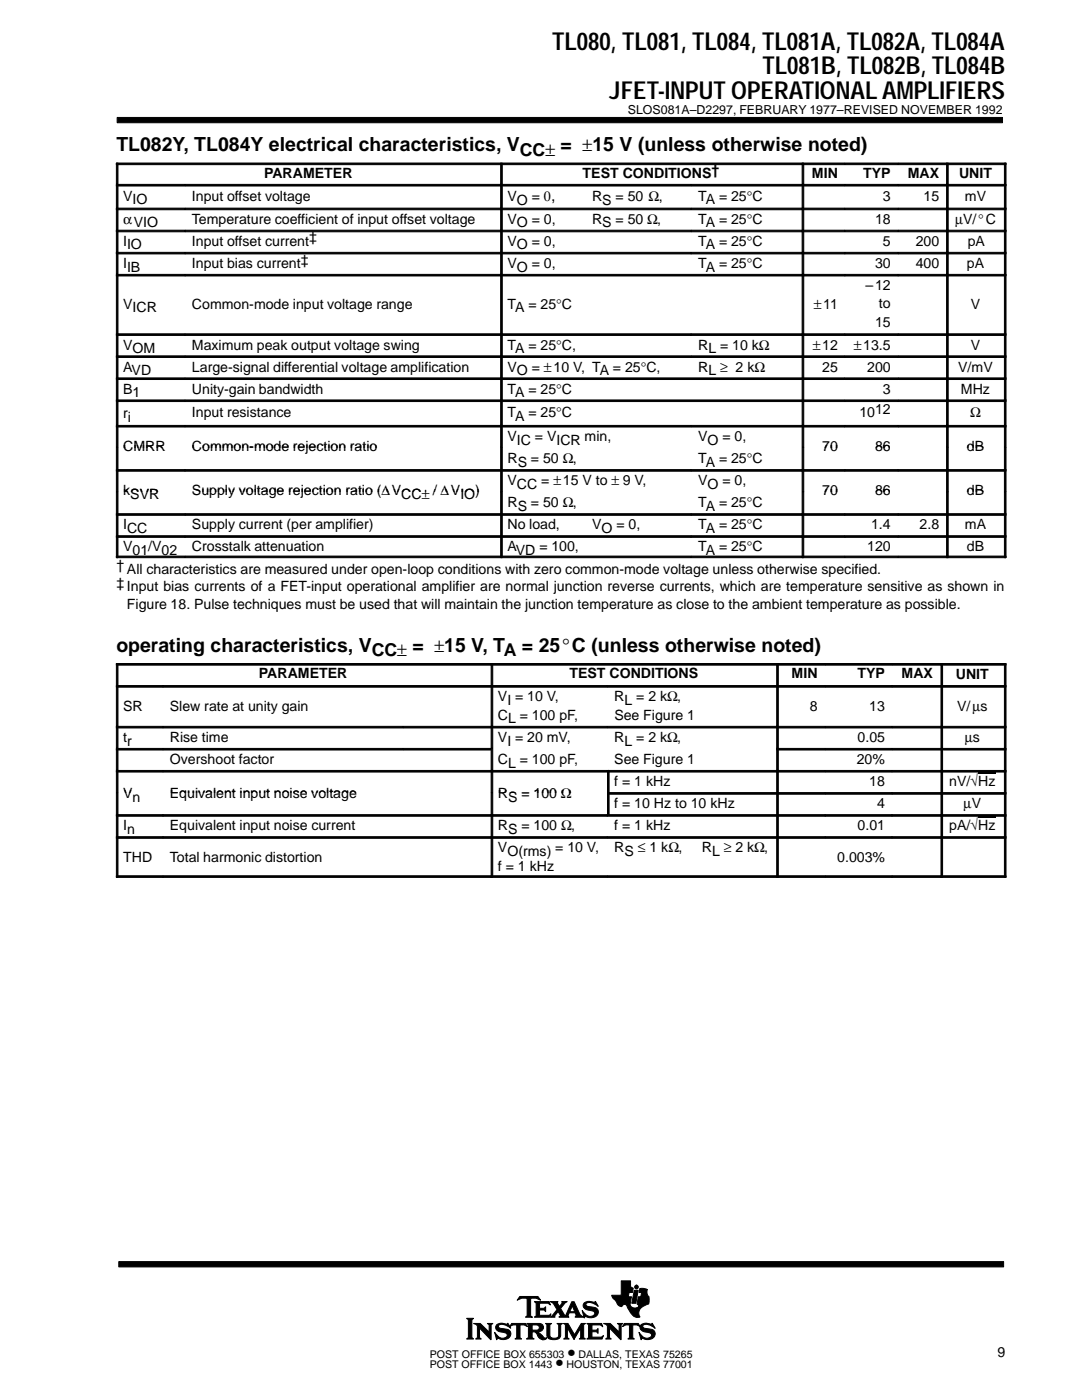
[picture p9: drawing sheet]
<svg xmlns="http://www.w3.org/2000/svg" width="216mm" height="279mm" viewBox="0 0 216 279" stroke-linecap="round" stroke-linejoin="round" font-family="sans-serif">
<g fill="#000" stroke="#000" stroke-width=".2">
<path d="M23.4 23.4h176.6v1.1h-176.6z" fill-rule="evenodd"/>
<path d="M23.7 251.8h176.6v1h-176.6z" fill-rule="evenodd"/>
<path d="M93.1 263.1h1.4l-.3 .4v3.3l.3 .4h-1.4l.4-.4v-3.3z" fill-rule="evenodd"/>
<path d="M94.5 264.1h1.3l1.8 1.6v-1.3l-.3-.3h1l-.3 .3v3l-2.2-2.3-.1 1.8 .3 .3h-1.1l.4-.3v-2.3l-.3-.3z" fill-rule="evenodd"/>
<path d="M99.1 264.4a2.77 2.77 0 0 1 2.1-.2l.2-.1 .5 1-1.4-.7-.5-.1-.4 .2a.37 .37 0 0 0-.1 .4 .37 .37 0 0 0 .3 .2l1.4 .2a1 1 0 0 1 .7 1.1 1 1 0 0 1-.9 .9h-.8l-.8-.2-.3 .3-.4-1.5a1.79 1.79 0 0 0 1.8 1.1 .55 .55 0 0 0 .6-.3 .55 .55 0 0 0-.2-.7 2.75 2.75 0 0 1-1.9-.7l-.1-.4z" fill-rule="evenodd"/>
<path d="M102.1 264.1h2.8l.3 .6-.7-.3h-.6l-.1 .1v2.4l.2 .3h-1.2l.3-.3v-2.4l-.7-.1-.7 .3z" fill-rule="evenodd"/>
<path d="M103.7 258.7h3.6l.6 .8a2.21 2.21 0 0 0-1.9-.4l-.1 3.4 .3 .4h-1.3l.3-.4v-3.2l-.3-.2a2.38 2.38 0 0 0-1.7 .4z" fill-rule="evenodd"/>
<path d="M105.1 264.1h2.7a.81 .81 0 0 1 .6 .9 .81 .81 0 0 1-.8 .7l-.3 .1 1.3 1.2h.5a.57 .57 0 0 1-.8 .4 1.29 1.29 0 0 1-1.1-.9 .68 .68 0 0 0-1-.6v1l.4 .3h-1.5l.3-.3v-2.3z" fill-rule="evenodd"/>
<path d="M106.6 259.8h3l.2 .6-.5-.3h-1.6v1h.8l.4-.3v.9l-.4-.3-.8 .1v.9l.1 .1h1.6l.5-.3-.2 .7h-3.1l.4-.3v-2.5z" fill-rule="evenodd"/>
<path d="M108.9 264.1h1.2l-.4 .3v2.1a1.01 1.01 0 0 0 1.5 .5l.3-.5v-2.1l-.4-.3h1.1l-.3 .3v2.2a1.6 1.6 0 0 1-2.4 .6l-.4-.6v-2.2z" fill-rule="evenodd"/>
<path d="M112.4 264.1h.9l1.4 2.2 1.3-2.2h.8l-.3 .3v2.5l.3 .3h-1.2l.3-.3v-1.7l-1.4 2.1-1.2-2.1-.1 1.7 .4 .3h-1.1l.3-.3v-2.5z" fill-rule="evenodd"/>
<path d="M109.8 259.8h1.5v.3l.3 .6 .5-.6v-.3h1.1l-.5 .3-.8 1 .9 1.5 1.3-2.8h.5l1 2.3 .9 .8h-1.7l.1-.5-.1-.4h-1.2l-.2 .6 .1 .3h-2l.3-.4-.4-.7-.7 .8v.3h-.9l1.3-1.6-.7-1.1z" fill-rule="evenodd"/>
<path d="M116.6 260l.6-.3 1.4 .2 .2-.2 .6 1-1-.6-1.1-.1a.38 .38 0 0 0-.4 .4 .38 .38 0 0 0 .4 .3 2.08 2.08 0 0 1 2 .8 1.02 1.02 0 0 1-.6 1.3l-.8 .2-1-.3-.3 .3-.4-1.5 .3 .5a1.39 1.39 0 0 0 1.9 .5l.3-.4-.4-.4a2.08 2.08 0 0 1-1.9-1v-.4z" fill-rule="evenodd"/>
<path d="M117.1 264.1h2.9l.3 .7-.5-.4-1.6 .1v.9l.7 .1 .4-.4v1l-.4-.3h-.7l-.1 .9 .1 .2h1.7l.5-.4-.3 .7h-3l.3-.3v-2.5z" fill-rule="evenodd"/>
<path d="M120.4 264.1h1.4l1.7 1.6v-1.3l-.3-.3h1.1l-.4 .3v3l-2.2-2.3-.1 1.8 .4 .3h-1.1l.3-.3v-2.3z" fill-rule="evenodd"/>
<path d="M124.6 264.1h2.8l.3 .6-.7-.3h-.6l-.1 .1v2.4l.2 .3h-1.2l.3-.3v-2.4l-.7-.1-.7 .3z" fill-rule="evenodd"/>
<path d="M128 264.4l.5-.3 1.4 .2 .2-.2 .6 1-1-.6-1.1-.2a.38 .38 0 0 0-.4 .4 .38 .38 0 0 0 .5 .4 2.08 2.08 0 0 1 2 .7 1.09 1.09 0 0 1-.9 1.5h-.8l-.8-.2-.3 .3-.4-1.5 .4 .4a1.36 1.36 0 0 0 1.9 .6l.2-.4-.3-.5a2.74 2.74 0 0 1-1.9-.7l-.1-.4z" fill-rule="evenodd"/>
</g>
<path d="M106.3 264.4h.7" fill="none" stroke="#000" stroke-width=".2"/>
<path d="M106.2 264.5l.9-.1a.52 .52 0 0 1 .5 .5 .52 .52 0 0 1-.5 .6l-.9-.1z" fill-rule="evenodd" fill="#fff"/>
<path d="M106.2 264.5l.9-.1a.52 .52 0 0 1 .5 .5 .52 .52 0 0 1-.5 .6l-.9-.1z" fill="none" stroke="#000" stroke-width=".2"/>
<path d="M114.2 260.7l.1 .1 .3 1-.9-.1z" fill-rule="evenodd" fill="#fff"/>
<path d="M114.2 260.7l.1 .1 .3 1-.9-.1z" fill="none" stroke="#000" stroke-width=".2"/>
<g fill="#000" stroke="#000" stroke-width=".2">
<path d="M23.2 32.5h.3v4.3h-.3z" fill-rule="evenodd"/>
<path d="M23.2 32.5h76.7v.4h-76.7z" fill-rule="evenodd"/>
<path d="M23.2 36.8h.3v4.7h-.3z" fill-rule="evenodd"/>
<path d="M23.2 36.8h13.7v.3h-13.7z" fill-rule="evenodd"/>
<path d="M36.9 36.8h63v.3h-63z" fill-rule="evenodd"/>
<path d="M99.9 32.5h.3v4.3h-.3z" fill-rule="evenodd"/>
<path d="M99.9 32.5h60.1v.4h-60.1z" fill-rule="evenodd"/>
<path d="M99.9 36.8h.3v4.7h-.3z" fill-rule="evenodd"/>
<path d="M99.9 36.8h38v.3h-38z" fill-rule="evenodd"/>
<path d="M137.9 36.8h22.1v.3h-22.1z" fill-rule="evenodd"/>
<path d="M160.1 32.5h.3v4.3h-.3z" fill-rule="evenodd"/>
<path d="M160.1 32.5h8.4v.4h-8.4z" fill-rule="evenodd"/>
<path d="M160.1 36.8h.3v4.7h-.3z" fill-rule="evenodd"/>
<path d="M160.1 36.8h8.4v.3h-8.4z" fill-rule="evenodd"/>
<path d="M168.6 32.5h10.6v.4h-10.6z" fill-rule="evenodd"/>
<path d="M168.6 36.8h10.6v.3h-10.6z" fill-rule="evenodd"/>
<path d="M179.3 32.5h9.6v.4h-9.6z" fill-rule="evenodd"/>
<path d="M179.3 36.8h9.6v.3h-9.6z" fill-rule="evenodd"/>
<path d="M188.9 32.5h.3v4.3h-.3z" fill-rule="evenodd"/>
<path d="M188.9 32.5h11.8v.4h-11.8z" fill-rule="evenodd"/>
<path d="M188.9 36.8h.3v4.7h-.3z" fill-rule="evenodd"/>
<path d="M188.9 36.8h11.8v.3h-11.8z" fill-rule="evenodd"/>
<path d="M200.4 32.5h.3v4.3h-.3z" fill-rule="evenodd"/>
<path d="M200.4 36.8h.3v4.7h-.3z" fill-rule="evenodd"/>
<path d="M23.2 41.5h.3v4.4h-.3z" fill-rule="evenodd"/>
<path d="M23.2 41.5h13.7v.4h-13.7z" fill-rule="evenodd"/>
<path d="M23.2 45.9h.3v4.4h-.3z" fill-rule="evenodd"/>
<path d="M23.2 45.9h13.7v.4h-13.7z" fill-rule="evenodd"/>
<path d="M23.2 50.4h.3v4.3h-.3z" fill-rule="evenodd"/>
<path d="M23.2 50.4h13.7v.3h-13.7z" fill-rule="evenodd"/>
<path d="M23.2 54.8h.3v11.8h-.3z" fill-rule="evenodd"/>
<path d="M23.2 54.8h13.7v.3h-13.7z" fill-rule="evenodd"/>
<path d="M36.9 41.5h63v.4h-63z" fill-rule="evenodd"/>
<path d="M36.9 45.9h63v.4h-63z" fill-rule="evenodd"/>
<path d="M36.9 50.4h63v.3h-63z" fill-rule="evenodd"/>
<path d="M36.9 54.8h63v.3h-63z" fill-rule="evenodd"/>
<path d="M99.9 41.5h.3v4.4h-.3z" fill-rule="evenodd"/>
<path d="M99.9 41.5h38v.4h-38z" fill-rule="evenodd"/>
<path d="M99.9 45.9h.3v4.4h-.3z" fill-rule="evenodd"/>
<path d="M99.9 45.9h38v.4h-38z" fill-rule="evenodd"/>
<path d="M99.9 50.4h.3v4.3h-.3z" fill-rule="evenodd"/>
<path d="M99.9 50.4h38v.3h-38z" fill-rule="evenodd"/>
<path d="M99.9 54.8h.3v11.8h-.3z" fill-rule="evenodd"/>
<path d="M99.9 54.8h60.1v.3h-60.1z" fill-rule="evenodd"/>
<path d="M137.9 41.5h22.1v.4h-22.1z" fill-rule="evenodd"/>
<path d="M137.9 45.9h22.1v.4h-22.1z" fill-rule="evenodd"/>
<path d="M137.9 50.4h22.1v.3h-22.1z" fill-rule="evenodd"/>
<path d="M160.1 41.5h.3v4.4h-.3z" fill-rule="evenodd"/>
<path d="M160.1 41.5h8.4v.4h-8.4z" fill-rule="evenodd"/>
<path d="M160.1 45.9h.3v4.4h-.3z" fill-rule="evenodd"/>
<path d="M160.1 45.9h8.4v.4h-8.4z" fill-rule="evenodd"/>
<path d="M160.1 50.4h.3v4.3h-.3z" fill-rule="evenodd"/>
<path d="M160.1 50.4h8.4v.3h-8.4z" fill-rule="evenodd"/>
<path d="M160.1 54.8h.3v11.8h-.3z" fill-rule="evenodd"/>
<path d="M160.1 54.8h8.4v.3h-8.4z" fill-rule="evenodd"/>
<path d="M168.6 41.5h10.6v.4h-10.6z" fill-rule="evenodd"/>
<path d="M168.6 45.9h10.6v.4h-10.6z" fill-rule="evenodd"/>
<path d="M168.6 50.4h10.6v.3h-10.6z" fill-rule="evenodd"/>
<path d="M168.6 54.8h10.6v.3h-10.6z" fill-rule="evenodd"/>
<path d="M179.3 41.5h9.6v.4h-9.6z" fill-rule="evenodd"/>
<path d="M179.3 45.9h9.6v.4h-9.6z" fill-rule="evenodd"/>
<path d="M179.3 50.4h9.6v.3h-9.6z" fill-rule="evenodd"/>
<path d="M179.3 54.8h9.6v.3h-9.6z" fill-rule="evenodd"/>
<path d="M188.9 41.5h.3v4.4h-.3z" fill-rule="evenodd"/>
<path d="M188.9 41.5h11.8v.4h-11.8z" fill-rule="evenodd"/>
<path d="M188.9 45.9h.3v4.4h-.3z" fill-rule="evenodd"/>
<path d="M188.9 45.9h11.8v.4h-11.8z" fill-rule="evenodd"/>
<path d="M188.9 50.4h.3v4.3h-.3z" fill-rule="evenodd"/>
<path d="M188.9 50.4h11.8v.3h-11.8z" fill-rule="evenodd"/>
<path d="M188.9 54.8h.3v11.8h-.3z" fill-rule="evenodd"/>
<path d="M188.9 54.8h11.8v.3h-11.8z" fill-rule="evenodd"/>
<path d="M200.4 41.5h.3v4.4h-.3z" fill-rule="evenodd"/>
<path d="M200.4 45.9h.3v4.4h-.3z" fill-rule="evenodd"/>
<path d="M200.4 50.4h.3v4.3h-.3z" fill-rule="evenodd"/>
<path d="M200.4 54.8h.3v11.8h-.3z" fill-rule="evenodd"/>
<path d="M23.2 66.6h.3v4.4h-.3z" fill-rule="evenodd"/>
<path d="M23.2 66.6h13.7v.3h-13.7z" fill-rule="evenodd"/>
<path d="M23.2 71h.3v4.4h-.3z" fill-rule="evenodd"/>
<path d="M23.2 71h13.7v.3h-13.7z" fill-rule="evenodd"/>
<path d="M23.2 75.4h.3v4.4h-.3z" fill-rule="evenodd"/>
<path d="M23.2 75.4h13.7v.3h-13.7z" fill-rule="evenodd"/>
<path d="M23.2 79.8h.3v5.1h-.3z" fill-rule="evenodd"/>
<path d="M23.2 79.8h13.7v.3h-13.7z" fill-rule="evenodd"/>
<path d="M36.9 66.6h63v.3h-63z" fill-rule="evenodd"/>
<path d="M36.9 71h63v.3h-63z" fill-rule="evenodd"/>
<path d="M36.9 75.4h63v.3h-63z" fill-rule="evenodd"/>
<path d="M36.9 79.8h63v.3h-63z" fill-rule="evenodd"/>
<path d="M99.9 66.6h.3v4.4h-.3z" fill-rule="evenodd"/>
<path d="M99.9 66.6h38v.3h-38z" fill-rule="evenodd"/>
<path d="M99.9 71h.3v4.4h-.3z" fill-rule="evenodd"/>
<path d="M99.9 71h38v.3h-38z" fill-rule="evenodd"/>
<path d="M99.9 75.4h.3v4.4h-.3z" fill-rule="evenodd"/>
<path d="M99.9 75.4h60.1v.3h-60.1z" fill-rule="evenodd"/>
<path d="M99.9 79.8h.3v5.1h-.3z" fill-rule="evenodd"/>
<path d="M99.9 79.8h60.1v.3h-60.1z" fill-rule="evenodd"/>
<path d="M137.9 66.6h22.1v.3h-22.1z" fill-rule="evenodd"/>
<path d="M137.9 71h22.1v.3h-22.1z" fill-rule="evenodd"/>
<path d="M160.1 66.6h.3v4.4h-.3z" fill-rule="evenodd"/>
<path d="M160.1 66.6h8.4v.3h-8.4z" fill-rule="evenodd"/>
<path d="M160.1 71h.3v4.4h-.3z" fill-rule="evenodd"/>
<path d="M160.1 71h8.4v.3h-8.4z" fill-rule="evenodd"/>
<path d="M160.1 75.4h.3v4.4h-.3z" fill-rule="evenodd"/>
<path d="M160.1 75.4h8.4v.3h-8.4z" fill-rule="evenodd"/>
<path d="M160.1 79.8h.3v5.1h-.3z" fill-rule="evenodd"/>
<path d="M160.1 79.8h8.4v.3h-8.4z" fill-rule="evenodd"/>
<path d="M168.6 66.6h10.6v.3h-10.6z" fill-rule="evenodd"/>
<path d="M168.6 71h10.6v.3h-10.6z" fill-rule="evenodd"/>
<path d="M168.6 75.4h10.6v.3h-10.6z" fill-rule="evenodd"/>
<path d="M168.6 79.8h10.6v.3h-10.6z" fill-rule="evenodd"/>
<path d="M179.3 66.6h9.6v.3h-9.6z" fill-rule="evenodd"/>
<path d="M179.3 71h9.6v.3h-9.6z" fill-rule="evenodd"/>
<path d="M179.3 75.4h9.6v.3h-9.6z" fill-rule="evenodd"/>
<path d="M179.3 79.8h9.6v.3h-9.6z" fill-rule="evenodd"/>
<path d="M188.9 66.6h.3v4.4h-.3z" fill-rule="evenodd"/>
<path d="M188.9 66.6h11.8v.3h-11.8z" fill-rule="evenodd"/>
<path d="M188.9 71h.3v4.4h-.3z" fill-rule="evenodd"/>
<path d="M188.9 71h11.8v.3h-11.8z" fill-rule="evenodd"/>
<path d="M188.9 75.4h.3v4.4h-.3z" fill-rule="evenodd"/>
<path d="M188.9 75.4h11.8v.3h-11.8z" fill-rule="evenodd"/>
<path d="M188.9 79.8h.3v5.1h-.3z" fill-rule="evenodd"/>
<path d="M188.9 79.8h11.8v.3h-11.8z" fill-rule="evenodd"/>
<path d="M200.4 66.6h.3v4.4h-.3z" fill-rule="evenodd"/>
<path d="M200.4 71h.3v4.4h-.3z" fill-rule="evenodd"/>
<path d="M200.4 75.4h.3v4.4h-.3z" fill-rule="evenodd"/>
<path d="M200.4 79.8h.3v5.1h-.3z" fill-rule="evenodd"/>
<path d="M23.2 84.9h.3v4.4h-.3z" fill-rule="evenodd"/>
<path d="M23.2 84.9h13.7v.3h-13.7z" fill-rule="evenodd"/>
<path d="M23.2 89.3h.3v4.4h-.3z" fill-rule="evenodd"/>
<path d="M23.2 93.7h.3v4.4h-.3z" fill-rule="evenodd"/>
<path d="M23.2 93.7h13.7v.3h-13.7z" fill-rule="evenodd"/>
<path d="M23.2 98.1h.3v4.4h-.3z" fill-rule="evenodd"/>
<path d="M36.9 84.9h63v.3h-63z" fill-rule="evenodd"/>
<path d="M36.9 93.7h63v.3h-63z" fill-rule="evenodd"/>
<path d="M99.9 84.9h.3v4.4h-.3z" fill-rule="evenodd"/>
<path d="M99.9 84.9h38v.3h-38z" fill-rule="evenodd"/>
<path d="M99.9 89.3h.3v4.4h-.3z" fill-rule="evenodd"/>
<path d="M99.9 93.7h.3v4.4h-.3z" fill-rule="evenodd"/>
<path d="M99.9 93.7h38v.3h-38z" fill-rule="evenodd"/>
<path d="M99.9 98.1h.3v4.4h-.3z" fill-rule="evenodd"/>
<path d="M137.9 84.9h22.1v.3h-22.1z" fill-rule="evenodd"/>
<path d="M137.9 93.7h22.1v.3h-22.1z" fill-rule="evenodd"/>
<path d="M160.1 84.9h.3v4.4h-.3z" fill-rule="evenodd"/>
<path d="M160.1 84.9h8.4v.3h-8.4z" fill-rule="evenodd"/>
<path d="M160.1 89.3h.3v4.4h-.3z" fill-rule="evenodd"/>
<path d="M160.1 93.7h.3v4.4h-.3z" fill-rule="evenodd"/>
<path d="M160.1 93.7h8.4v.3h-8.4z" fill-rule="evenodd"/>
<path d="M160.1 98.1h.3v4.4h-.3z" fill-rule="evenodd"/>
<path d="M168.6 84.9h10.6v.3h-10.6z" fill-rule="evenodd"/>
<path d="M168.6 93.7h10.6v.3h-10.6z" fill-rule="evenodd"/>
<path d="M179.3 84.9h9.6v.3h-9.6z" fill-rule="evenodd"/>
<path d="M179.3 93.7h9.6v.3h-9.6z" fill-rule="evenodd"/>
<path d="M188.9 84.9h.3v4.4h-.3z" fill-rule="evenodd"/>
<path d="M188.9 84.9h11.8v.3h-11.8z" fill-rule="evenodd"/>
<path d="M188.9 89.3h.3v4.4h-.3z" fill-rule="evenodd"/>
<path d="M188.9 93.7h.3v4.4h-.3z" fill-rule="evenodd"/>
<path d="M188.9 93.7h11.8v.3h-11.8z" fill-rule="evenodd"/>
<path d="M188.9 98.1h.3v4.4h-.3z" fill-rule="evenodd"/>
<path d="M200.4 84.9h.3v4.4h-.3z" fill-rule="evenodd"/>
<path d="M200.4 89.3h.3v4.4h-.3z" fill-rule="evenodd"/>
<path d="M200.4 93.7h.3v4.4h-.3z" fill-rule="evenodd"/>
<path d="M200.4 98.1h.3v4.4h-.3z" fill-rule="evenodd"/>
<path d="M23.2 102.5h.3v4.4h-.3z" fill-rule="evenodd"/>
<path d="M23.2 102.5h13.7v.3h-13.7z" fill-rule="evenodd"/>
<path d="M23.2 106.9h.3v4.4h-.3z" fill-rule="evenodd"/>
<path d="M23.2 106.9h13.7v.3h-13.7z" fill-rule="evenodd"/>
<path d="M23.2 111h13.7v.3h-13.7z" fill-rule="evenodd"/>
<path d="M36.9 102.5h63v.3h-63z" fill-rule="evenodd"/>
<path d="M36.9 106.9h63v.3h-63z" fill-rule="evenodd"/>
<path d="M36.9 111h63v.3h-63z" fill-rule="evenodd"/>
<path d="M99.9 102.5h.3v4.4h-.3z" fill-rule="evenodd"/>
<path d="M99.9 102.5h38v.3h-38z" fill-rule="evenodd"/>
<path d="M99.9 106.9h.3v4.4h-.3z" fill-rule="evenodd"/>
<path d="M99.9 106.9h38v.3h-38z" fill-rule="evenodd"/>
<path d="M99.9 111h38v.3h-38z" fill-rule="evenodd"/>
<path d="M137.9 102.5h22.1v.3h-22.1z" fill-rule="evenodd"/>
<path d="M137.9 106.9h22.1v.3h-22.1z" fill-rule="evenodd"/>
<path d="M137.9 111h22.1v.3h-22.1z" fill-rule="evenodd"/>
<path d="M160.1 102.5h.3v4.4h-.3z" fill-rule="evenodd"/>
<path d="M160.1 102.5h8.4v.3h-8.4z" fill-rule="evenodd"/>
<path d="M160.1 106.9h.3v4.4h-.3z" fill-rule="evenodd"/>
<path d="M160.1 106.9h8.4v.3h-8.4z" fill-rule="evenodd"/>
<path d="M160.1 111h8.4v.3h-8.4z" fill-rule="evenodd"/>
<path d="M168.6 102.5h10.6v.3h-10.6z" fill-rule="evenodd"/>
<path d="M168.6 106.9h10.6v.3h-10.6z" fill-rule="evenodd"/>
<path d="M168.6 111h10.6v.3h-10.6z" fill-rule="evenodd"/>
<path d="M179.3 102.5h9.6v.3h-9.6z" fill-rule="evenodd"/>
<path d="M179.3 106.9h9.6v.3h-9.6z" fill-rule="evenodd"/>
<path d="M179.3 111h9.6v.3h-9.6z" fill-rule="evenodd"/>
<path d="M188.9 102.5h.3v4.4h-.3z" fill-rule="evenodd"/>
<path d="M188.9 102.5h11.8v.3h-11.8z" fill-rule="evenodd"/>
<path d="M188.9 106.9h.3v4.4h-.3z" fill-rule="evenodd"/>
<path d="M188.9 106.9h11.8v.3h-11.8z" fill-rule="evenodd"/>
<path d="M188.9 111h11.8v.3h-11.8z" fill-rule="evenodd"/>
<path d="M200.4 102.5h.3v4.4h-.3z" fill-rule="evenodd"/>
<path d="M200.4 106.9h.3v4.4h-.3z" fill-rule="evenodd"/>
<path d="M23.2 132.4h.3v4.4h-.3z" fill-rule="evenodd"/>
<path d="M23.2 132.4h74.8v.3h-74.8z" fill-rule="evenodd"/>
<path d="M23.2 136.8h.3v8.1h-.3z" fill-rule="evenodd"/>
<path d="M23.2 136.8h9.3v.3h-9.3z" fill-rule="evenodd"/>
<path d="M32.5 136.8h65.5v.3h-65.5z" fill-rule="evenodd"/>
<path d="M98 132.4h.3v4.4h-.3z" fill-rule="evenodd"/>
<path d="M98 132.4h57v.3h-57z" fill-rule="evenodd"/>
<path d="M98 136.8h.3v8.1h-.3z" fill-rule="evenodd"/>
<path d="M98 136.8h23.2v.3h-23.2z" fill-rule="evenodd"/>
<path d="M121.2 136.8h33.8v.3h-33.8z" fill-rule="evenodd"/>
<path d="M155 132.4h.3v4.4h-.3z" fill-rule="evenodd"/>
<path d="M155 132.4h9.7v.3h-9.7z" fill-rule="evenodd"/>
<path d="M155 136.8h.3v8.1h-.3z" fill-rule="evenodd"/>
<path d="M155 136.8h9.7v.3h-9.7z" fill-rule="evenodd"/>
<path d="M164.7 132.4h13.3v.3h-13.3z" fill-rule="evenodd"/>
<path d="M164.7 136.8h13.3v.3h-13.3z" fill-rule="evenodd"/>
<path d="M178 132.4h9.7v.3h-9.7z" fill-rule="evenodd"/>
<path d="M178 136.8h9.7v.3h-9.7z" fill-rule="evenodd"/>
<path d="M187.8 132.4h.3v4.4h-.3z" fill-rule="evenodd"/>
<path d="M187.8 132.4h12.9v.3h-12.9z" fill-rule="evenodd"/>
<path d="M187.8 136.8h.3v8.1h-.3z" fill-rule="evenodd"/>
<path d="M187.8 136.8h12.9v.3h-12.9z" fill-rule="evenodd"/>
<path d="M200.4 132.4h.3v4.4h-.3z" fill-rule="evenodd"/>
<path d="M200.4 136.8h.3v8.1h-.3z" fill-rule="evenodd"/>
<path d="M23.2 145h.3v4.3h-.3z" fill-rule="evenodd"/>
<path d="M23.2 145h9.3v.3h-9.3z" fill-rule="evenodd"/>
<path d="M23.2 149.4h.3v4.3h-.3z" fill-rule="evenodd"/>
<path d="M23.2 149.4h9.3v.3h-9.3z" fill-rule="evenodd"/>
<path d="M23.2 153.8h.3v4.4h-.3z" fill-rule="evenodd"/>
<path d="M23.2 153.8h9.3v.3h-9.3z" fill-rule="evenodd"/>
<path d="M23.2 158.2h.3v4.4h-.3z" fill-rule="evenodd"/>
<path d="M32.5 145h47.9v.3h-47.9z" fill-rule="evenodd"/>
<path d="M32.5 149.4h47.9v.3h-47.9z" fill-rule="evenodd"/>
<path d="M32.5 153.8h65.5v.3h-65.5z" fill-rule="evenodd"/>
<path d="M80.5 145h17.5v.3h-17.5z" fill-rule="evenodd"/>
<path d="M80.5 149.4h17.5v.3h-17.5z" fill-rule="evenodd"/>
<path d="M98 145h.3v4.3h-.3z" fill-rule="evenodd"/>
<path d="M98 145h23.2v.3h-23.2z" fill-rule="evenodd"/>
<path d="M98 149.4h.3v4.3h-.3z" fill-rule="evenodd"/>
<path d="M98 153.8h.3v4.4h-.3z" fill-rule="evenodd"/>
<path d="M98 153.8h23.2v.3h-23.2z" fill-rule="evenodd"/>
<path d="M98 158.2h.3v4.4h-.3z" fill-rule="evenodd"/>
<path d="M121.2 145h33.8v.3h-33.8z" fill-rule="evenodd"/>
<path d="M121.2 153.8h.3v4.4h-.3z" fill-rule="evenodd"/>
<path d="M121.2 153.8h33.8v.3h-33.8z" fill-rule="evenodd"/>
<path d="M121.2 158.2h.3v4.4h-.3z" fill-rule="evenodd"/>
<path d="M121.2 158.2h33.8v.3h-33.8z" fill-rule="evenodd"/>
<path d="M155 145h.3v4.3h-.3z" fill-rule="evenodd"/>
<path d="M155 145h9.7v.3h-9.7z" fill-rule="evenodd"/>
<path d="M155 149.4h.3v4.3h-.3z" fill-rule="evenodd"/>
<path d="M155 149.4h9.7v.3h-9.7z" fill-rule="evenodd"/>
<path d="M155 153.8h.3v4.4h-.3z" fill-rule="evenodd"/>
<path d="M155 153.8h9.7v.3h-9.7z" fill-rule="evenodd"/>
<path d="M155 158.2h.3v4.4h-.3z" fill-rule="evenodd"/>
<path d="M155 158.2h9.7v.3h-9.7z" fill-rule="evenodd"/>
<path d="M164.7 145h13.3v.3h-13.3z" fill-rule="evenodd"/>
<path d="M164.7 149.4h13.3v.3h-13.3z" fill-rule="evenodd"/>
<path d="M164.7 153.8h13.3v.3h-13.3z" fill-rule="evenodd"/>
<path d="M164.7 158.2h13.3v.3h-13.3z" fill-rule="evenodd"/>
<path d="M178 145h9.7v.3h-9.7z" fill-rule="evenodd"/>
<path d="M178 149.4h9.7v.3h-9.7z" fill-rule="evenodd"/>
<path d="M178 153.8h9.7v.3h-9.7z" fill-rule="evenodd"/>
<path d="M178 158.2h9.7v.3h-9.7z" fill-rule="evenodd"/>
<path d="M187.8 145h.3v4.3h-.3z" fill-rule="evenodd"/>
<path d="M187.8 145h12.9v.3h-12.9z" fill-rule="evenodd"/>
<path d="M187.8 149.4h.3v4.3h-.3z" fill-rule="evenodd"/>
<path d="M187.8 149.4h12.9v.3h-12.9z" fill-rule="evenodd"/>
<path d="M187.8 153.8h.3v4.4h-.3z" fill-rule="evenodd"/>
<path d="M187.8 153.8h12.9v.3h-12.9z" fill-rule="evenodd"/>
<path d="M187.8 158.2h.3v4.4h-.3z" fill-rule="evenodd"/>
<path d="M187.8 158.2h12.9v.3h-12.9z" fill-rule="evenodd"/>
<path d="M200.4 145h.3v4.3h-.3z" fill-rule="evenodd"/>
<path d="M200.4 149.4h.3v4.3h-.3z" fill-rule="evenodd"/>
<path d="M200.4 153.8h.3v4.4h-.3z" fill-rule="evenodd"/>
<path d="M200.4 158.2h.3v4.4h-.3z" fill-rule="evenodd"/>
<path d="M23.2 162.6h.3v4.4h-.3z" fill-rule="evenodd"/>
<path d="M23.2 162.6h9.3v.3h-9.3z" fill-rule="evenodd"/>
<path d="M23.2 167h.3v8.1h-.3z" fill-rule="evenodd"/>
<path d="M23.2 167h9.3v.3h-9.3z" fill-rule="evenodd"/>
<path d="M23.2 174.8h9.3v.3h-9.3z" fill-rule="evenodd"/>
<path d="M32.5 162.6h65.5v.3h-65.5z" fill-rule="evenodd"/>
<path d="M32.5 167h65.5v.3h-65.5z" fill-rule="evenodd"/>
<path d="M32.5 174.8h65.5v.3h-65.5z" fill-rule="evenodd"/>
<path d="M98 162.6h.3v4.4h-.3z" fill-rule="evenodd"/>
<path d="M98 162.6h23.2v.3h-23.2z" fill-rule="evenodd"/>
<path d="M98 167h.3v8.1h-.3z" fill-rule="evenodd"/>
<path d="M98 167h23.2v.3h-23.2z" fill-rule="evenodd"/>
<path d="M98 174.8h23.2v.3h-23.2z" fill-rule="evenodd"/>
<path d="M121.2 162.6h33.8v.3h-33.8z" fill-rule="evenodd"/>
<path d="M121.2 167h33.8v.3h-33.8z" fill-rule="evenodd"/>
<path d="M121.2 174.8h33.8v.3h-33.8z" fill-rule="evenodd"/>
<path d="M155 162.6h.3v4.4h-.3z" fill-rule="evenodd"/>
<path d="M155 162.6h9.7v.3h-9.7z" fill-rule="evenodd"/>
<path d="M155 167h.3v8.1h-.3z" fill-rule="evenodd"/>
<path d="M155 167h9.7v.3h-9.7z" fill-rule="evenodd"/>
<path d="M155 174.8h9.7v.3h-9.7z" fill-rule="evenodd"/>
<path d="M164.7 162.6h13.3v.3h-13.3z" fill-rule="evenodd"/>
<path d="M164.7 167h13.3v.3h-13.3z" fill-rule="evenodd"/>
<path d="M164.7 174.8h13.3v.3h-13.3z" fill-rule="evenodd"/>
<path d="M178 162.6h9.7v.3h-9.7z" fill-rule="evenodd"/>
<path d="M178 167h9.7v.3h-9.7z" fill-rule="evenodd"/>
<path d="M178 174.8h9.7v.3h-9.7z" fill-rule="evenodd"/>
<path d="M187.8 162.6h.3v4.4h-.3z" fill-rule="evenodd"/>
<path d="M187.8 162.6h12.9v.3h-12.9z" fill-rule="evenodd"/>
<path d="M187.8 167h.3v8.1h-.3z" fill-rule="evenodd"/>
<path d="M187.8 167h12.9v.3h-12.9z" fill-rule="evenodd"/>
<path d="M187.8 174.8h12.9v.3h-12.9z" fill-rule="evenodd"/>
<path d="M200.4 162.6h.3v4.4h-.3z" fill-rule="evenodd"/>
<path d="M200.4 167h.3v8.1h-.3z" fill-rule="evenodd"/>
<path d="M126.6 257.5h.7l-.4 2.6h-.8z" fill-rule="evenodd"/>
<path d="M124 255.6h1.8v1.2l.6 .3-.2 .8h-.7l-.2 .9h.7l-.3 1.5a.79 .79 0 0 0 1 .7l.7-.2 .1-.5-.2 .1-.2-.2 .3-1.4h.5l.1-.9h-.5l.2-.7 .7-.1 .8 .2v1.1a1.66 1.66 0 0 1 .2 1.8 2.12 2.12 0 0 0-1.9 2.1l.2 .5a1.22 1.22 0 0 1-1.4-.3l-.9-1.2-.4-.9-.5-.1-.4 .5a1.03 1.03 0 0 1-1-.7l-.8-1-.2-.6h1.9z" fill-rule="evenodd"/>
<circle cx="127" cy="256.8" r=".37"/>
</g>
<path d="M195.2 154.2h3.4M195.2 163h3.4" fill="none" stroke="#000" stroke-width=".36"/>
<g font-size="4.9">
<text x="110.1" y="9.9">TL080, TL081, TL084, TL081A, TL082A, TL084A</text>
<text x="152.1" y="14.8">TL081B, TL082B, TL084B</text>
<text x="121.6" y="19.7">JFET-INPUT OPERATIONAL AMPLIFIERS</text>
</g>
<g font-size="3.9">
<text x="23.2" y="30.2">TL082Y, TL084Y electrical characteristics, V</text>
<text x="23.2" y="130">operating characteristics, V</text>
</g>
<g font-size="3.5">
<text x="103.7" y="31.1">CC± =</text>
<text x="116.3" y="30.2">±15 V (unless otherwise noted)</text>
<text x="74.2" y="131">CC± =</text>
<text x="86.7" y="130">±15 V, T</text>
<text x="100.5" y="131">A = 25°C (unless otherwise noted)</text>
<text x="110.8" y="273.1">•</text>
<text x="113.2" y="271">•</text>
</g>
<g font-size="2.8">
<text x="52.7" y="35.5">PARAMETER</text>
<text x="116.3" y="35.5">TEST CONDITIONS†</text>
<text x="162" y="35.5">MIN</text>
<text x="172.2" y="35.5">TYP</text>
<text x="181.1" y="35.5">MAX</text>
<text x="191.4" y="35.5">UNIT</text>
<text x="24.6" y="40.1">VIO</text>
<text x="38.3" y="40.1">Input offset voltage</text>
<text x="101.3" y="40.2">VO = 0,</text>
<text x="118.1" y="40.2">RS = 50 Ω,</text>
<text x="139.3" y="40.1">TA = 25°C</text>
<text x="176.2" y="40.1">3</text>
<text x="184.3" y="40.1">15</text>
<text x="192.5" y="40.1">mV</text>
<text x="24.6" y="44.7">αVIO</text>
<text x="38.3" y="44.7">Temperature coefficient of input offset voltage</text>
<text x="101.3" y="44.7">VO = 0,</text>
<text x="118.1" y="44.7">RS = 50 Ω,</text>
<text x="139.3" y="44.7">TA = 25°C</text>
<text x="174.6" y="44.7">18</text>
<text x="190.6" y="44.7">µV/°C</text>
<text x="24.6" y="49.1">IIO</text>
<text x="24.6" y="53.5">IIB</text>
<text x="38.3" y="49.1">Input offset current‡</text>
<text x="38.3" y="53.5">Input bias current‡</text>
<text x="101.3" y="49.1">VO = 0,</text>
<text x="101.3" y="53.5">VO = 0,</text>
<text x="139.3" y="49.1">TA = 25°C</text>
<text x="139.3" y="53.5">TA = 25°C</text>
<text x="174.6" y="53.5">30</text>
<text x="176.2" y="49.1">5</text>
<text x="182.7" y="49.1">200</text>
<text x="182.7" y="53.5">400</text>
<text x="192.9" y="53.5">pA</text>
<text x="193.1" y="49.1">pA</text>
<text x="172.7" y="57.9">–12</text>
<text x="24.6" y="61.6">VICR</text>
<text x="38.3" y="61.6">Common-mode input voltage range</text>
<text x="101.3" y="61.6">TA = 25°C</text>
<text x="162.4" y="61.6">±11</text>
<text x="174.6" y="65.2">15</text>
<text x="175.4" y="61.6">to</text>
<text x="193.7" y="61.6">V</text>
<text x="24.6" y="69.8">VOM</text>
<text x="38.3" y="69.8">Maximum peak output voltage swing</text>
<text x="101.3" y="69.8">TA = 25°C,</text>
<text x="139.3" y="69.8">RL = 10 kΩ</text>
<text x="162.2" y="69.8">±12</text>
<text x="170.3" y="69.8">±13.5</text>
<text x="193.7" y="69.8">V</text>
<text x="24.6" y="74.2">AVD</text>
<text x="38.3" y="74.2">Large-signal differential voltage amplification</text>
<text x="101.3" y="74.2">VO = ±10 V, TA = 25°C,</text>
<text x="139.3" y="74.2">RL ≥ 2 kΩ</text>
<text x="164.1" y="74.2">25</text>
<text x="173" y="74.2">200</text>
<text x="191.2" y="74.2">V/mV</text>
<text x="24.6" y="78.6">B1</text>
<text x="24.6" y="83.5">ri</text>
<text x="38.3" y="78.6">Unity-gain bandwidth</text>
<text x="38.3" y="83.3">Input resistance</text>
<text x="101.3" y="78.6">TA = 25°C</text>
<text x="101.3" y="83.3">TA = 25°C</text>
<text x="171.5" y="83.3">1012</text>
<text x="176.2" y="78.6">3</text>
<text x="191.7" y="78.6">MHz</text>
<text x="193.6" y="83.3">Ω</text>
<text x="101.3" y="88">VIC = VICR min,</text>
<text x="139.3" y="88">VO = 0,</text>
<text x="24.6" y="90.1">CMRR</text>
<text x="38.3" y="90.1">Common-mode rejection ratio</text>
<text x="101.3" y="92.4">RS = 50 Ω,</text>
<text x="139.3" y="92.4">TA = 25°C</text>
<text x="164.1" y="90.1">70</text>
<text x="174.6" y="90.1">86</text>
<text x="192.9" y="90.1">dB</text>
<text x="24.6" y="98.9">kSVR</text>
<text x="38.3" y="98.9">Supply voltage rejection ratio (∆VCC± / ∆VIO)</text>
<text x="101.3" y="96.8">VCC = ±15 V to ± 9 V,</text>
<text x="101.3" y="101.2">RS = 50 Ω,</text>
<text x="139.3" y="96.8">VO = 0,</text>
<text x="139.3" y="101.2">TA = 25°C</text>
<text x="164.1" y="98.9">70</text>
<text x="174.6" y="98.9">86</text>
<text x="192.9" y="98.9">dB</text>
<text x="24.6" y="105.7">ICC</text>
<text x="38.3" y="105.7">Supply current (per amplifier)</text>
<text x="101.3" y="105.7">No load,</text>
<text x="118.1" y="105.7">VO = 0,</text>
<text x="139.3" y="105.7">TA = 25°C</text>
<text x="173.8" y="105.7">1.4</text>
<text x="183.5" y="105.7">2.8</text>
<text x="192.5" y="105.7">mA</text>
<text x="23.2" y="113.8">† All characteristics are measured under open-loop conditions with zero common-mode voltage unless otherwise specified.</text>
<text x="24.6" y="110.1">V01/V02</text>
<text x="38.3" y="110.1">Crosstalk attenuation</text>
<text x="101.3" y="110.1">AVD = 100,</text>
<text x="139.3" y="110.1">TA = 25°C</text>
<text x="173" y="110.1">120</text>
<text x="192.9" y="110.1">dB</text>
<text x="23.2" y="117.3">‡ Input bias currents of a FET-input operational amplifier are normal junction reverse currents, which are temperature sensitive as shown in</text>
<text x="25.3" y="121.5">Figure 18. Pulse techniques must be used that will maintain the junction temperature as close to the ambient temperature as possible.</text>
<text x="51.7" y="135.4">PARAMETER</text>
<text x="113.6" y="135.4">TEST CONDITIONS</text>
<text x="158" y="135.4">MIN</text>
<text x="171.1" y="135.4">TYP</text>
<text x="179.9" y="135.4">MAX</text>
<text x="190.7" y="135.6">UNIT</text>
<text x="24.6" y="141.8">SR</text>
<text x="33.9" y="141.8">Slew rate at unity gain</text>
<text x="99.4" y="143.6">CL = 100 pF,</text>
<text x="99.4" y="140">VI = 10 V,</text>
<text x="122.6" y="140">RL = 2 kΩ,</text>
<text x="122.6" y="143.6">See Figure 1</text>
<text x="161.6" y="141.8">8</text>
<text x="173.5" y="141.8">13</text>
<text x="191" y="141.8">V/µs</text>
<text x="24.6" y="148.1">tr</text>
<text x="33.9" y="148.1">Rise time</text>
<text x="99.4" y="148.1">VI = 20 mV,</text>
<text x="122.6" y="148.1">RL = 2 kΩ,</text>
<text x="171.1" y="148.1">0.05</text>
<text x="192.5" y="148.1">µs</text>
<text x="33.9" y="152.5">Overshoot factor</text>
<text x="99.4" y="152.5">CL = 100 pF,</text>
<text x="122.6" y="152.5">See Figure 1</text>
<text x="171" y="152.5">20%</text>
<text x="24.6" y="159.3">Vn</text>
<text x="33.9" y="159.3">Equivalent input noise voltage</text>
<text x="99.4" y="159.3">RS = 100 Ω</text>
<text x="122.6" y="156.9">f = 1 kHz</text>
<text x="122.6" y="161.3">f = 10 Hz to 10 kHz</text>
<text x="173.5" y="156.9">18</text>
<text x="175" y="161.3">4</text>
<text x="189.4" y="156.9">nV/√Hz</text>
<text x="192.3" y="161.3">µV</text>
<text x="24.6" y="165.7">In</text>
<text x="33.9" y="165.7">Equivalent input noise current</text>
<text x="99.4" y="165.7">RS = 100 Ω,</text>
<text x="122.6" y="165.7">f = 1 kHz</text>
<text x="171.1" y="165.7">0.01</text>
<text x="189.4" y="165.7">pA/√Hz</text>
<text x="24.6" y="172">THD</text>
<text x="33.9" y="172">Total harmonic distortion</text>
<text x="99.4" y="170.1">VO(rms) = 10 V,</text>
<text x="99.4" y="173.8">f = 1 kHz</text>
<text x="122.6" y="170.1">RS ≤ 1 kΩ,</text>
<text x="140" y="170.1">RL ≥ 2 kΩ,</text>
<text x="167.1" y="172">0.003%</text>
<text x="199" y="270.7">9</text>
</g>
<text font-size="2.5" x="125.3" y="22.7">SLOS081A–D2297, FEBRUARY 1977–REVISED NOVEMBER 1992</text>
<g font-size="2.1">
<text x="85.7" y="273.1">POST OFFICE BOX 1443</text>
<text x="85.8" y="271">POST OFFICE BOX 655303</text>
<text x="113" y="273.1">HOUSTON, TEXAS 77001</text>
<text x="115.4" y="271">DALLAS, TEXAS 75265</text>
</g>
</svg>
